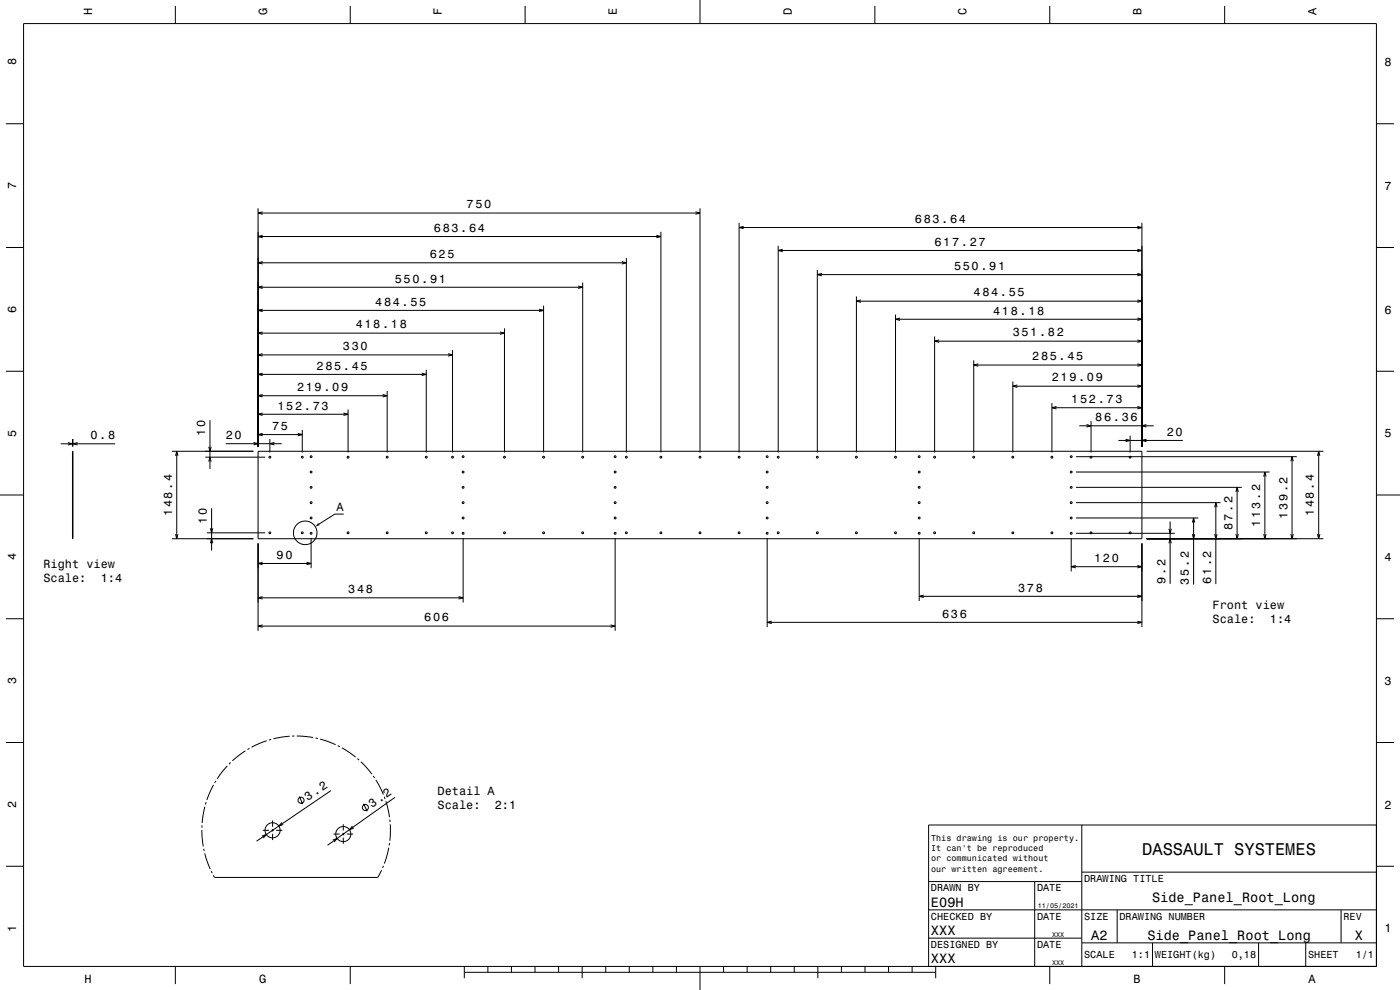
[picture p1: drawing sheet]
<svg xmlns="http://www.w3.org/2000/svg" width="594mm" height="420mm" viewBox="0 0 594 420" stroke-linecap="round" stroke-linejoin="round" font-family="sans-serif">
<g fill="none" stroke="#000" stroke-width=".42">
<path d="M10 10h574v400h-574zM74.4 2.5v7.5M148.6 2.5v7.5M222.8 2.5v7.5M297 0v10M371.2 2.5v7.5M445.4 2.5v7.5M519.6 2.5v7.5M2.5 52.5h7.5M584 52.5h7.5M109.5 88.4v101.1M109.5 90.4h187.5"/>
<path d="M111.4 99.8l-1.9 .5 1.9 .6M111.4 89.9l-1.9 .5 1.9 .5M278.5 99.8l1.9 .5-1.9 .6M280.4 98.3v93.7M295.1 89.9l1.9 .5-1.9 .5M297 88.4v103.6M313.6 94.5v97.5M313.6 96.5h170.9M315.5 96l-1.9 .5 1.9 .5M482.6 96l1.9 .5-1.9 .5M484.5 94.5v95M2.5 105h7.5"/>
<path d="M109.5 111.5h156.3M109.5 100.3h170.9M111.4 111l-1.9 .5 1.9 .5M247.2 119.9v72.1M263.8 111l2 .5-2 .5M265.8 109.5v82.5M330.2 104.3v87.7M330.2 106.3h154.3M332.1 105.7l-1.9 .6 1.9 .5M346.8 114.5v77.5M346.8 116.5h137.7M348.7 116l-1.9 .5 1.9 .5"/>
<path d="M482.6 105.7l1.9 .6-1.9 .5M482.6 116l1.9 .5-1.9 .5M584 105h7.5M109.5 131.7h121.1M109.5 121.9h137.7M111.4 131.2l-1.9 .5 1.9 .5M111.4 121.3l-1.9 .6 1.9 .5M214 139.3v52.7M228.7 131.2l1.9 .5-1.9 .5M230.6 129.7v62.3M245.3 121.3l1.9 .6-1.9 .5M363.4 125.8v66.2"/>
<path d="M363.4 127.8h121.1M365.3 127.3l-1.9 .5 1.9 .5M380 133.4v58.6M380 135.4h104.5M381.9 134.9l-1.9 .5 1.9 .6M482.6 134.9l1.9 .5-1.9 .6M482.6 127.3l1.9 .5-1.9 .5M2.5 157.5h7.5M109.5 158.8h71.4M109.5 141.3h104.5M109.5 150.6h82.5M111.4 158.3l-1.9 .5 1.9 .5"/>
<path d="M111.4 140.8l-1.9 .5 1.9 .5M111.4 150l-1.9 .6 1.9 .5M178.9 158.3l2 .5-2 .5M180.9 156.8v35.2M190.1 150l1.9 .6-1.9 .5M192 148.6v43.4M212.1 140.8l1.9 .5-1.9 .5M396.5 142.7v49.3M396.5 144.7h88M398.5 144.2l-2 .5 2 .6M413.1 152.9v39.1M413.1 154.9h71.4"/>
<path d="M415.1 154.3l-2 .6 2 .5M482.6 154.3l1.9 .6-1.9 .5M482.6 144.2l1.9 .5-1.9 .6M584 157.5h7.5M89.1 178.3v20.7M109.5 175.7h38.2M109.5 167.9h54.8M111.4 175.2l-1.9 .5 1.9 .6M111.4 167.4l-1.9 .5 1.9 .5M145.8 175.2l1.9 .5-1.9 .6M147.7 173.7v18.3M162.3 167.4l2 .5-2 .5"/>
<path d="M164.3 165.9v26.1M429.7 161.8v30.2M429.7 163.8h54.8M431.7 163.3l-2 .5 2 .6M446.3 171v21M446.3 173h38.2M448.3 172.5l-2 .5 2 .5M462.9 178.7v13.3M482.6 172.5l1.9 .5-1.9 .5M482.6 163.3l1.9 .5-1.9 .6M25.8 188.3h23.1M28.8 187.8l2 .5-2 .5"/>
<path d="M30.8 191.5l.2 37.1zM30.8 186.3v3.2M31 186.3v3.2M32.9 187.8l-1.9 .5 1.9 .5M73 191.5h34.5M74.5 193.4l.5-1.9 .5 1.9M75 191.5v37.1M87.1 194h25.4M88.6 195.9l.5-1.9 .5 1.9M88.6 189.5l.5 2 .5-2M95.8 188.2h23.7M107.6 187.7l1.9 .5-1.9 .6"/>
<path d="M109.5 191.5h375v37.1h-375zM109.5 184.4h18.7M111.4 183.9l-1.9 .5 1.9 .5M114.5 186.2v5.8M116.4 187.7l-1.9 .5 1.9 .6M126.3 183.9l1.9 .5-1.9 .5M128.2 182.4v9.6M456.5 193.8h93.7M457.9 180.7h31.6M461 180.1l1.9 .6-1.9 .5M474.5 186.9h27.3M477.6 186.3l1.9 .6-1.9 .5"/>
<path d="M479.5 184.9v7.1M486.4 186.3l-1.9 .6 1.9 .5M486.4 180.1l-1.9 .6 1.9 .5M486.5 191.5h75M547.7 195.7l.5-1.9 .5 1.9M548.2 193.8v34.8M559 193.4l.5-1.9 .5 1.9M559.5 191.5v37.1M0 210h10M89.8 215.6v18M145.9 218.1h-3.8l-6.7 4.2M456.5 219.8h51.9"/>
<path d="M456.5 213.3h61.4M456.5 206.8h70.4M456.5 200.3h82.2M506.4 219.8v28.2M515.4 215.2l.5-1.9 .5 1.9M515.9 213.3v34.5M524.4 208.7l.5-1.9 .5 1.9M524.9 206.8v21.8M536.2 202.2l.5-1.9 .5 1.9M536.7 200.3v28.3M584 210h10M73 228.6h34.5"/>
<path d="M74.5 226.6l.5 2 .5-2M87.8 226.1h24.7M89.3 230.5l.5-1.9 .5 1.9M89.3 224.1l.5 2 .5-2M109.5 230.6v37M109.5 239.1h22.5M111.4 238.5l-1.9 .6 1.9 .5M130.1 238.5l1.9 .6-1.9 .5M132 228.3v12.8M196.5 228.3v27.3M261 228.3v39.3M325.5 228.3v37.7"/>
<path d="M390 228.3v26.7M454.5 228.3v14.1M456.4 239.9l-1.9 .5 1.9 .5M456.5 226.3h42M482.6 239.9l1.9 .5-1.9 .5M484.5 230.6v35.4M486.5 228.6h75M495.9 230.5l.6-1.9 .5 1.9M495.9 224.3l.6 2 .5-2M496.5 221.3v26.4M505.9 226.6l.5 2 .5-2M505.9 221.7l.5-1.9 .5 1.9"/>
<path d="M515.4 226.6l.5 2 .5-2M524.4 226.6l.5 2 .5-2M536.2 226.6l.5 2 .5-2M547.7 226.6l.5 2 .5-2M559 226.6l.5 2 .5-2M109.5 253.6h87M111.4 253.1l-1.9 .5 1.9 .5M194.6 253.1l1.9 .5-1.9 .5M390 253h94.5M391.9 252.5l-1.9 .5 1.9 .5M454.5 240.4h30M482.6 252.5l1.9 .5-1.9 .5"/>
<path d="M2.5 262.5h7.5M109.5 265.6h151.5M111.4 265.1l-1.9 .5 1.9 .5M259.1 265.1l1.9 .5-1.9 .5M325.5 264h159M327.4 263.5l-1.9 .5 1.9 .6M482.6 263.5l1.9 .5-1.9 .6M584 262.5h7.5M2.5 315h7.5M104.1 318.5l-5.5 4.3M105.8 317.5l-.8 .5M113.1 314.3l-6.4 2.7"/>
<path d="M115.1 313.7l-1 .3M122.9 312.3l-6.9 1.1M124.9 312.3h-1M125.9 312.3l7 .6M133.9 313.1l.9 .2M135.8 313.6l6.6 2.3M143.3 316.4l.9 .4M145.1 317.3l5.8 3.9M584 315h7.5M90.6 333l-2.8 6.4M91.6 331.3l-.5 .8M96.5 324.9l-4.4 5.5"/>
<path d="M97.9 323.5l-.8 .7M127 337.9l1.4 3.3M140.4 335.4l-31.5 21.5M151.6 321.8l.8 .7M153.1 323.2l4.7 5.2M158.3 329.2l.6 .8M159.5 330.9l3.2 6.2M163 338l.4 1M163.7 339.9l1.6 6.8M167.6 338.2l-28.6 20.4M85.7 352.1l.5 7M85.7 350.1v1"/>
<path d="M86.9 342.2l-1.1 6.9M87.5 340.3l-.3 1M111.1 354.7l1.9-.7-1.3 1.6M111.5 352.2h2.7M115.2 352.2h1M115.7 348.1v2.6M115.7 351.7v1M115.7 353.7v2.7M117.2 352.2h2.6M119.6 348.9l-1.3 1.5 1.9-.6M141.2 356.4l1.8-.7-1.2 1.5M141.5 353.9h2.7"/>
<path d="M145.2 353.9h1M145.7 349.7v2.6M145.7 353.3v1M145.7 355.3v2.7M147.2 353.9h2.6M149.5 350.5l-1.2 1.5 1.8-.7M154.3 341l1.5 3.2M165 359.6l-1.9 6.8M165.3 357.7l-.2 1M165.4 347.7l.1 1M165.6 349.7l-.2 7M459 350v60"/>
<path d="M584 350h-190v60M2.5 367.5h7.5M86.4 360.1l.2 1M86.9 362l2.3 6.6M89.6 369.6l.4 .8M161.9 369.1l-1.6 3.1h-69.3l-.5-.9M162.7 367.3l-.4 .9M394 374h65M439 374v36M459 370h125M584 367.5h7.5M394 398h65"/>
<path d="M394 386h190M474 386v14M569 386v14M74.4 410v7.5M148.6 410v7.5M197 412.5h200M197 410v5M207 410v2.5M217 410v2.5M227 410v2.5M237 410v2.5M247 410v5"/>
<path d="M257 410v2.5M267 410v2.5M277 410v2.5M287 410v2.5M297 410v10M307 410v2.5M317 410v2.5M327 410v2.5M337 410v2.5M347 410v5M357 410v2.5M367 410v2.5"/>
<path d="M377 410v2.5M387 410v2.5M397 410v5M445.4 410v7.5M459 400h125M489 400v10M519.6 410v7.5M534 400v10M554 400v10"/>
<circle cx="114.5" cy="194" r=".4"/>
<circle cx="128.2" cy="194" r=".4"/>
<circle cx="132" cy="193.8" r=".4"/>
<circle cx="147.7" cy="194" r=".4"/>
<circle cx="164.3" cy="194" r=".4"/>
<circle cx="180.9" cy="194" r=".4"/>
<circle cx="192" cy="194" r=".4"/>
<circle cx="196.5" cy="193.8" r=".4"/>
<circle cx="214" cy="194" r=".4"/>
<circle cx="230.6" cy="194" r=".4"/>
<circle cx="247.2" cy="194" r=".4"/>
<circle cx="261" cy="193.8" r=".4"/>
<circle cx="265.8" cy="194" r=".4"/>
<circle cx="280.4" cy="194" r=".4"/>
<circle cx="297" cy="194" r=".4"/>
<circle cx="313.6" cy="194" r=".4"/>
<circle cx="325.5" cy="193.8" r=".4"/>
<circle cx="330.2" cy="194" r=".4"/>
<circle cx="346.8" cy="194" r=".4"/>
<circle cx="363.4" cy="194" r=".4"/>
<circle cx="380" cy="194" r=".4"/>
<circle cx="390" cy="193.8" r=".4"/>
<circle cx="396.5" cy="194" r=".4"/>
<circle cx="413.1" cy="194" r=".4"/>
<circle cx="429.7" cy="194" r=".4"/>
<circle cx="446.3" cy="194" r=".4"/>
<circle cx="454.5" cy="193.8" r=".4"/>
<circle cx="462.9" cy="194" r=".4"/>
<circle cx="479.5" cy="194" r=".4"/>
<circle cx="132" cy="213.3" r=".4"/>
<circle cx="132" cy="200.3" r=".4"/>
<circle cx="132" cy="206.8" r=".4"/>
<circle cx="132" cy="219.8" r=".4"/>
<circle cx="196.5" cy="213.3" r=".4"/>
<circle cx="196.5" cy="200.3" r=".4"/>
<circle cx="196.5" cy="206.8" r=".4"/>
<circle cx="196.5" cy="219.8" r=".4"/>
<circle cx="261" cy="213.3" r=".4"/>
<circle cx="261" cy="200.3" r=".4"/>
<circle cx="261" cy="206.8" r=".4"/>
<circle cx="261" cy="219.8" r=".4"/>
<circle cx="325.5" cy="213.3" r=".4"/>
<circle cx="325.5" cy="200.3" r=".4"/>
<circle cx="325.5" cy="206.8" r=".4"/>
<circle cx="325.5" cy="219.8" r=".4"/>
<circle cx="390" cy="213.3" r=".4"/>
<circle cx="390" cy="200.3" r=".4"/>
<circle cx="390" cy="206.8" r=".4"/>
<circle cx="390" cy="219.8" r=".4"/>
<circle cx="454.5" cy="213.3" r=".4"/>
<circle cx="454.5" cy="200.3" r=".4"/>
<circle cx="454.5" cy="206.8" r=".4"/>
<circle cx="454.5" cy="219.8" r=".4"/>
<circle cx="114.5" cy="226.1" r=".4"/>
<circle cx="128.3" cy="226.1" r=".4"/>
<circle cx="129.5" cy="226.1" r="5"/>
<circle cx="132" cy="226.3" r=".4"/>
<circle cx="147.7" cy="226.1" r=".4"/>
<circle cx="164.3" cy="226.1" r=".4"/>
<circle cx="180.9" cy="226.1" r=".4"/>
<circle cx="192" cy="226.1" r=".4"/>
<circle cx="196.5" cy="226.3" r=".4"/>
<circle cx="214" cy="226.1" r=".4"/>
<circle cx="230.6" cy="226.1" r=".4"/>
<circle cx="247.2" cy="226.1" r=".4"/>
<circle cx="261" cy="226.3" r=".4"/>
<circle cx="265.8" cy="226.1" r=".4"/>
<circle cx="280.4" cy="226.1" r=".4"/>
<circle cx="297" cy="226.1" r=".4"/>
<circle cx="313.6" cy="226.1" r=".4"/>
<circle cx="325.5" cy="226.3" r=".4"/>
<circle cx="330.2" cy="226.1" r=".4"/>
<circle cx="346.8" cy="226.1" r=".4"/>
<circle cx="363.4" cy="226.1" r=".4"/>
<circle cx="380" cy="226.1" r=".4"/>
<circle cx="390" cy="226.3" r=".4"/>
<circle cx="396.5" cy="226.1" r=".4"/>
<circle cx="413.1" cy="226.1" r=".4"/>
<circle cx="429.7" cy="226.1" r=".4"/>
<circle cx="446.3" cy="226.1" r=".4"/>
<circle cx="454.5" cy="226.3" r=".4"/>
<circle cx="462.9" cy="226.1" r=".4"/>
<circle cx="479.5" cy="226.1" r=".4"/>
<circle cx="127.7" cy="339.5" r="1.28"/>
<circle cx="115.7" cy="352.3" r="3.2"/>
<circle cx="145.7" cy="353.8" r="3.2"/>
<circle cx="155" cy="342.6" r="1.28"/>
</g>
<path d="M135.1 221.9l.5 .9-1.9 .6z" fill-rule="evenodd" fill="#000"/>
<text font-size="7.2" x="484.6" y="362.6">DASSAULT SYSTEMES</text>
<g font-size="5.8">
<text x="488.8" y="382.5">Side_Panel_Root_Long</text>
<text x="395" y="384.6">E09H</text>
<text x="395" y="396.6">XXX</text>
<text x="463" y="398.6">A2</text>
<text x="486.8" y="398.6">Side_Panel_Root_Long</text>
<text x="574.8" y="398.6">X</text>
<text x="395" y="408.6">XXX</text>
</g>
<g font-size="5.1">
<text x="130.6" y="339.7" transform="rotate(-34 130.6 339.7)">3.2</text>
<text x="157.9" y="342.7" transform="rotate(-35 157.9 342.7)">3.2</text>
</g>
<g font-size="5">
<text x="39.1" y="6.5" transform="rotate(-90 39.1 6.5)">H</text>
<text x="113.3" y="6.5" transform="rotate(-90 113.3 6.5)">G</text>
<text x="187.5" y="6.5" transform="rotate(-90 187.5 6.5)">F</text>
<text x="261.7" y="6.5" transform="rotate(-90 261.7 6.5)">E</text>
<text x="335.9" y="6.5" transform="rotate(-90 335.9 6.5)">D</text>
<text x="410.1" y="6.5" transform="rotate(-90 410.1 6.5)">C</text>
<text x="484.3" y="6.5" transform="rotate(-90 484.3 6.5)">B</text>
<text x="558.5" y="6.5" transform="rotate(-90 558.5 6.5)">A</text>
<text x="6.8" y="27.8" transform="rotate(-90 6.8 27.8)">8</text>
<text x="587.5" y="28.1">8</text>
<text x="6.8" y="80.3" transform="rotate(-90 6.8 80.3)">7</text>
<text x="587.5" y="80.6">7</text>
<text x="198" y="88.4">750</text>
<text x="388.2" y="94.5">683.64</text>
<text x="184.1" y="98.3">683.64</text>
<text x="396.5" y="104.3">617.27</text>
<text x="182.4" y="109.5">625</text>
<text x="167.5" y="119.9">550.91</text>
<text x="404.8" y="114.5">550.91</text>
<text x="413.1" y="125.8">484.55</text>
<text x="159.2" y="129.7">484.55</text>
<text x="6.8" y="132.8" transform="rotate(-90 6.8 132.8)">6</text>
<text x="421.4" y="133.4">418.18</text>
<text x="587.5" y="133.1">6</text>
<text x="150.9" y="139.3">418.18</text>
<text x="429.7" y="142.7">351.82</text>
<text x="145.5" y="148.6">330</text>
<text x="438" y="152.9">285.45</text>
<text x="134.3" y="156.8">285.45</text>
<text x="446.3" y="161.8">219.09</text>
<text x="126" y="165.9">219.09</text>
<text x="117.7" y="173.7">152.73</text>
<text x="454.6" y="171">152.73</text>
<text x="464.7" y="178.7">86.36</text>
<text x="6.8" y="185.3" transform="rotate(-90 6.8 185.3)">5</text>
<text x="87.1" y="185" transform="rotate(-90 87.1 185)">10</text>
<text x="115.5" y="182.4">75</text>
<text x="495.1" y="184.9">20</text>
<text x="587.5" y="185.6">5</text>
<text x="38.4" y="186.3">0.8</text>
<text x="95.8" y="186.2">20</text>
<text x="73" y="219" transform="rotate(-90 73 219)">148.4</text>
<text x="142.8" y="216.9">A</text>
<text x="546.2" y="220.1" transform="rotate(-90 546.2 220.1)">139.2</text>
<text x="557.5" y="219" transform="rotate(-90 557.5 219)">148.4</text>
<text x="87.8" y="222.4" transform="rotate(-90 87.8 222.4)">10</text>
<text x="522.9" y="224.8" transform="rotate(-90 522.9 224.8)">87.2</text>
<text x="534.7" y="223.4" transform="rotate(-90 534.7 223.4)">113.2</text>
<text x="6.8" y="237.8" transform="rotate(-90 6.8 237.8)">4</text>
<text x="117.4" y="237.1">90</text>
<text x="464.2" y="238.4">120</text>
<text x="587.5" y="238.1">4</text>
<text x="18.5" y="240.9">Right view</text>
<text x="18.5" y="247">Scale:</text>
<text x="42.7" y="247">1:4</text>
<text x="147.7" y="251.6">348</text>
<text x="432" y="251">378</text>
<text x="494.5" y="247.7" transform="rotate(-90 494.5 247.7)">9.2</text>
<text x="504.4" y="248" transform="rotate(-90 504.4 248)">35.2</text>
<text x="513.9" y="247.8" transform="rotate(-90 513.9 247.8)">61.2</text>
<text x="180" y="263.6">606</text>
<text x="399.7" y="262">636</text>
<text x="514.5" y="258.4">Front view</text>
<text x="514.5" y="264.5">Scale:</text>
<text x="538.8" y="264.5">1:4</text>
<text x="6.8" y="290.3" transform="rotate(-90 6.8 290.3)">3</text>
<text x="587.5" y="290.6">3</text>
<text x="185.6" y="337.1">Detail A</text>
<text x="6.8" y="342.8" transform="rotate(-90 6.8 342.8)">2</text>
<text x="185.6" y="343.2">Scale:</text>
<text x="209.9" y="343.2">2:1</text>
<text x="587.5" y="343.1">2</text>
<text x="6.8" y="395.3" transform="rotate(-90 6.8 395.3)">1</text>
<text x="587.5" y="395.6">1</text>
<text x="35.8" y="416.8">H</text>
<text x="110" y="416.8">G</text>
<text x="481" y="416.8">B</text>
<text x="555.2" y="416.8">A</text>
</g>
<g font-size="4.3">
<text x="460" y="374.2">DRAWING TITLE</text>
<text x="395" y="378.2">DRAWN BY</text>
<text x="440" y="378.2">DATE</text>
<text x="395" y="390.2">CHECKED BY</text>
<text x="440" y="390.2">DATE</text>
<text x="460" y="390.2">SIZE</text>
<text x="475" y="390.2">DRAWING NUMBER</text>
<text x="570" y="390.2">REV</text>
<text x="395" y="402.2">DESIGNED BY</text>
<text x="440" y="402.2">DATE</text>
<text x="460" y="406.6">SCALE</text>
<text x="480.2" y="406.6">1:1</text>
<text x="490" y="406.6">WEIGHT(kg)</text>
<text x="522.6" y="406.6">0,18</text>
<text x="555" y="406.6">SHEET</text>
<text x="575.2" y="406.6">1/1</text>
</g>
<g font-size="3.6">
<text x="395.1" y="356.8">This drawing is our property.</text>
<text x="395.1" y="361.2">It can't be reproduced</text>
<text x="395.1" y="365.5">or communicated without</text>
<text x="395.1" y="369.8">our written agreement.</text>
</g>
<g font-size="2.9">
<text x="440.3" y="385.3">11/05/2021</text>
<text x="446.4" y="397.3">XXX</text>
<text x="446.4" y="409.3">XXX</text>
</g>
</svg>
